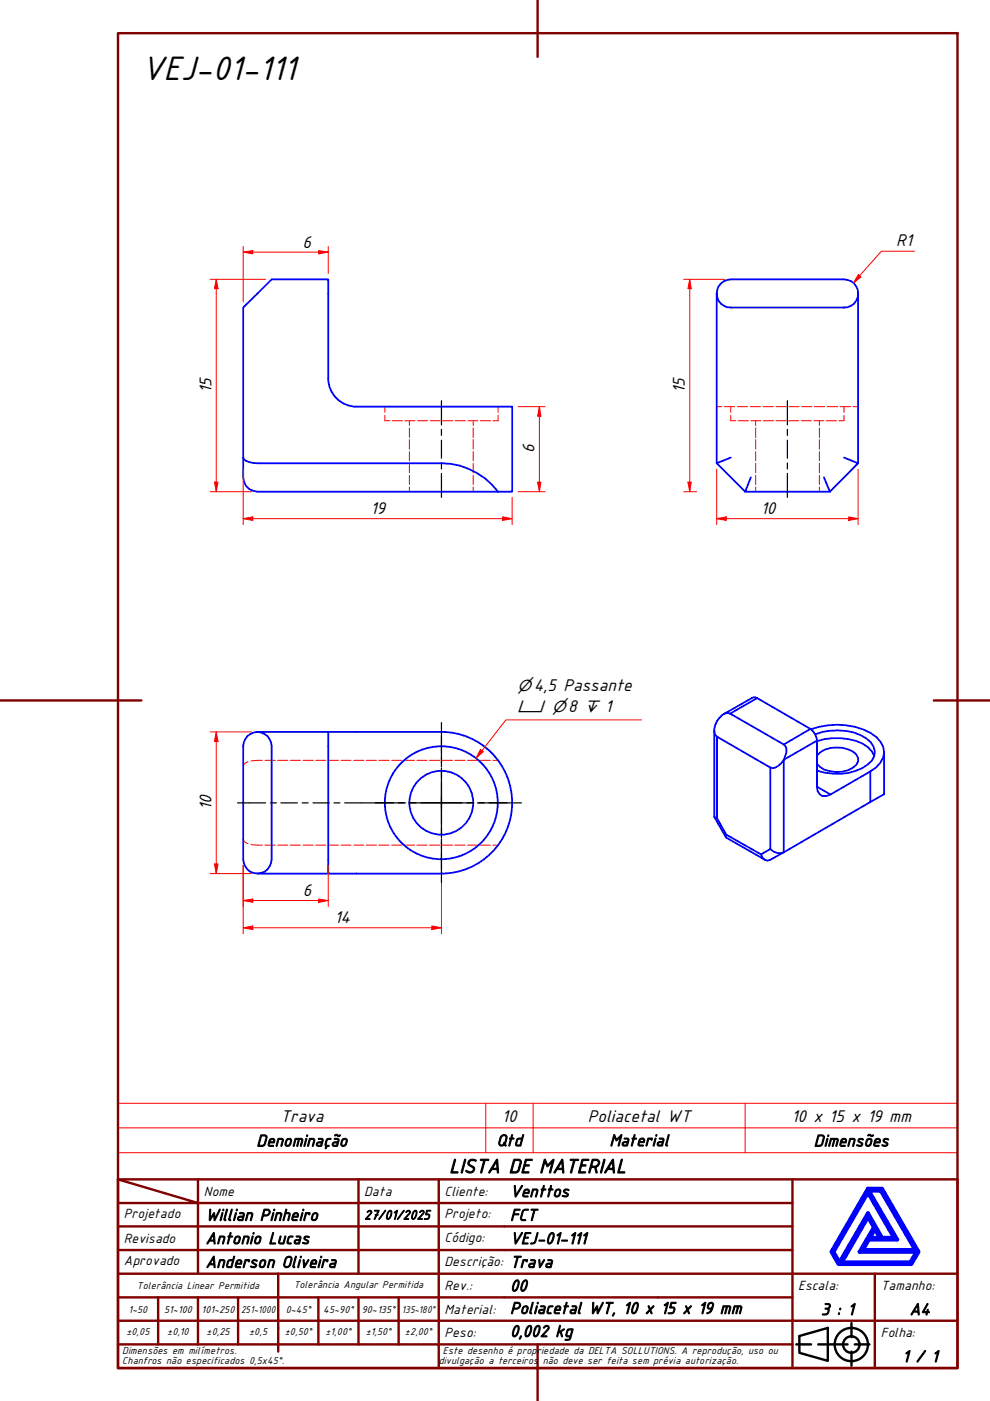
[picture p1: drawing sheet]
<svg xmlns="http://www.w3.org/2000/svg" width="210mm" height="297mm" viewBox="0 0 210 297" stroke-linecap="round" stroke-linejoin="round" font-family="sans-serif">
<!-- layer: Hidden (ABNT) -->
<g fill="none" stroke="#f00" stroke-width=".21">
<path d="M81.6 88.1v1.1h1.1M81.6 86.2v1.2M83.2 89.2h2.1M85.9 89.2h2.1M86.8 89.2v1M86.8 90.7v2.1M86.8 93.2v2M86.8 95.7v2M86.8 98.2v2.1M88.5 89.2h2.2M91.2 89.2h2.1M93.9 89.2h2.1"/>
<path d="M96.5 89.2h2.2M99.2 89.2h2.1M100.3 89.2v1M100.3 90.7v2.1M100.3 93.2v2M100.3 95.7v2M100.3 98.2v2.1M101.9 89.2h2.1M105.6 88.1v1.1h-1.1M105.6 86.2v1.2M152 86.2h1M153.6 86.2h2.2"/>
<path d="M154.9 88.1v1.1h1.1M154.9 86.2v1.2M156.3 86.2h2.2M156.5 89.2h2.2M159.1 86.2h2.1M159.2 89.2h2.2M160.2 89.2v1M160.2 90.7v2.1M160.2 93.2v2M160.2 95.7v2M160.2 98.2v2.1M161.8 86.2h2.2"/>
<path d="M161.9 89.2h2.1M164.5 89.2h2.2M164.5 86.2h2.2M167.2 89.2h2.2M167.3 86.2h2.1M169.9 89.2h2.1M170 86.2h2.1M172.5 89.2h2.2M172.7 86.2h2.2M173.7 89.2v1M173.7 90.7v2.1M173.7 93.2v2"/>
<path d="M173.7 95.7v2M173.7 98.2v2.1M175.2 89.2h2.2M175.4 86.2h2.2M178.1 86.2h2.2M178.9 88.1v1.1h-1M178.9 86.2v1.2M180.8 86.2h1.1M86.8 100.8v1.9M86.8 103.2v1.1M100.3 100.8v1.9M100.3 103.2v1.1"/>
<path d="M160.2 100.8v1.9M160.2 103.2v1.1M173.7 100.8v1.9M173.7 103.2v1.1M51.6 178l.2 .4 .8 .5M52.6 161.5l-.8 .5-.2 .4M53.2 179.1l2.4 .1M55.6 161.2l-2.4 .1M56.2 161.2h2.2M56.2 179.2h2.2M58.9 161.2h2.1M58.9 179.2h2.1"/>
<path d="M61.5 161.2h2.2M61.5 179.2h2.2M64.3 161.2h2.1M64.3 179.2h2.1M66.9 161.2h2.2M66.9 179.2h2.2M69.6 161.2h2.2M69.6 179.2h2.2M72.3 161.2h2.1M72.3 179.2h2.1M75 161.2h2.2M75 179.2h2.2"/>
<path d="M77.7 161.2h2.1M77.7 179.2h2.1M80.3 161.2h2.2M80.3 179.2h2.2M83.1 161.2h2.1M83.1 179.2h2.1M85.7 161.2h2.2M85.7 179.2h2.2M88.4 161.2h2.2M88.4 179.2h2.2M91.1 161.2h2.1M91.1 179.2h2.1"/>
<path d="M93.8 161.2h2.1M93.8 179.2h2.1M96.5 161.2h2.1M96.5 179.2h2.1M99.1 161.2h2.2M99.1 179.2h2.2M101.9 161.2h2M101.9 179.2h2M104.5 161.2h1.1M104.5 179.2h1.1"/>
</g>
<!-- layer: Visible (ABNT) -->
<g fill="none" stroke="#00f" stroke-width=".38">
<path d="M152 62.2a2.93 2.93 0 0 0 2.9 3h24a2.83 2.83 0 0 0 3-3M152 62.2v36l2.9-1.2M152 62.2a3 3 0 0 1 2.9-3h24a2.93 2.93 0 0 1 3 3M181.9 62.2v36M51.6 97l.2 .4a4.4 4.4 0 0 0 2.8 .8h39a15.3 15.3 0 0 1 12 6.1M51.6 97v4.2a3 3 0 0 0 3 3.1h51M69.6 80.2v-21h-12l-6 6v31.8M69.6 80.2a6 6 0 0 0 6 6h33v18.1h-3M152 98.2l6 6.1M178.9 97l3 1.2-5.9 6.1-1.3-3.1M159.2 101.2l-1.2 3.1h18M54.6 155.2a3 3 0 0 0-3 3v24a3 3 0 0 0 3 3"/>
<path d="M54.6 155.2a3 3 0 0 1 3 3v24a3 3 0 0 1-3 3M54.6 155.2h39M69.6 155.2v30M93.6 155.2a15 15 0 0 1 15 15 15 15 0 0 1-15 15M151.4 154.9v18.3l.6 .3M152 156.2v17.3M152 156.2l11.3 6.5M154.8 151.3a1.85 1.85 0 0 0-2.3 .9 3.7 3.7 0 0 0-.9 3.6l.4 .4M154.8 151.3l11.4 6.5M160.5 148l-.5-.2-.5 .1-6.1 3.5M160.5 148l-5.7 3.3M160.5 148l11.3 6.5"/>
<path d="M166.2 157.8a1.81 1.81 0 0 1 .3 2.5l-.3 .8M171.8 154.5a3.5 3.5 0 0 1 1.4 2.5M171.8 154.5l-5.6 3.3M172 154.6a15 15 0 0 1 13.8 1.7 3.9 3.9 0 0 1 0 6.4l-1.3 .9M172.8 155.7a12.6 12.6 0 0 1 10.9 .9 3.1 3.1 0 0 1 .3 5.5 11.4 11.4 0 0 1-9.2 1.7l-1.6-.4M173.2 157.1a13.5 13.5 0 0 1 9.7 .6l1.1 .7 .8 .9 .6 1M173.2 157l-7 4.1M173.2 157v9.8M187.5 159.4v9l-21.3 12.3M151.4 173.2l2.5 4.3M152 173.5l2 3.5M154 177v.6l8.2 4.7"/>
<path d="M154 177l7.4 4.2M163.3 162.7v17.3M166.2 161.1a3.5 3.5 0 0 1-2.4 1.8l-.5-.2M166.2 161.1v19.6M173.2 166.8a1.77 1.77 0 0 0 .9 1.8 1.77 1.77 0 0 0 2-.1M173.2 160.2a6.1 6.1 0 0 1 7.6-.9 1.88 1.88 0 0 1 1.2 1.8 1.88 1.88 0 0 1-1.2 1.7 6.6 6.6 0 0 1-6.9-.2l-.7-.6M173.2 166.8l2.9 1.7M184.5 163.6l-8.4 4.9M184.5 163.6v6.4M54.6 185.2h39M163.3 180a2.53 2.53 0 0 0 2.9 .7M163.3 180l-1.9 1.2"/>
<path d="M166.2 180.7l-2.9 1.6a1.4 1.4 0 0 1-1.9-1.1"/>
<circle cx="93.6" cy="170.2" r="6.8"/>
<circle cx="93.6" cy="170.2" r="12"/>
</g>
<path d="M25 239.1h178v-5.2h-178v10.5M103 233.9v10.5M113 233.9v10.5M158 233.9v10.5M203 239.1v5.3h-178M25 244.4v5.6h178v-5.6" fill="none" stroke="#f00" stroke-width=".21"/>
<!-- layer: Borda A3/A4 (ABNT) -->
<g fill="none" stroke="#800000" stroke-width=".51">
<path d="M25 7h178v283.1h-178zM114 0v12.1M0 148.5h30M198 148.5h12M25 250l17 5.1h-17M25 250h178v40.1h-178zM42 255.1h34v4.9h17M42 255.1v15M42 250v5.1M76 250v5.1h17v4.9M93 250v5.1h75M168 250v20.1h-143"/>
<path d="M25 260h51v10.1M25 275.1h17M33.5 275.1v9.9M50.5 275.1h-8.5v9.9M59 270.1v16.5M67.5 275.1v9.9h-42.5M76 275.1v9.9h8.5M84.5 275.1v9.9M93 275.1h-42.5v9.9M93 260v5h-68M93 275.1v9.9h75M93 260h75"/>
<path d="M93 275.1h75M168 265h-75v10.1M185.5 270.1v9.9h17.5M203 270.1h-35v9.9h17.5v10.1M25 280h143v10.1M67.5 285h8.5M84.5 285h8.5v5.1M114 285v12"/>
</g>
<path d="M184 258l1.3 2.2-3.1 5.2h12.1l-1.3 2.2h-14.5zM184 252.8l5.5 9.6h-2.5l-3-5.2-6 10.4-1.3-2.2zM184 252h3l7.8 13.4-1.6 2.6h-15.4l-1.5-2.6zM184.2 252.5h2.6l7.3 12.5h-11.2l1.3-2.2h6zM185.5 260.7l1.1 1.7h-2.1z" fill="none" stroke="#00f" stroke-width=".83"/>
<!-- layer: 0 -->
<path d="M177.8 268h15.4" fill="none" stroke="#000" stroke-width=".21"/>
<g fill="none" stroke="#000" stroke-width=".51">
<path d="M168.8 285h3.2M169.5 283.3l6-1.8v7l-6-1.7zM173.5 285h6.2M180.5 280.5v3M180.5 286.6v2.9M181.2 285h3.1"/>
<circle cx="180.5" cy="285.1" r="3.5"/>
<circle cx="180.5" cy="285.1" r="1.75"/>
</g>
<!-- layer: Linha de centro (ISO) -->
<path d="M93.6 84.9v5.2M93.6 91v1.3M93.6 93.3v3.8M93.6 98.2v1.2M166.9 84.9v5.2M166.9 91v1.3M166.9 93.3v3.8M166.9 98.2v1.2M93.6 100.4v5.1M166.9 100.4v5.1" fill="none" stroke="#000" stroke-width=".25"/>
<!-- layer: Marca de centro (ISO) -->
<path d="M93.6 156.2v6.4M79.6 170.2h6.4M86.9 170.2h1.3M89.2 170.2h8.8M93.6 163.6v1.2M93.6 165.8v8.8M93.6 175.6v1.2M93.6 177.8v6.4M98.9 170.2h1.3M101.2 170.2h6.4" fill="none" stroke="#000" stroke-width=".25"/>
<path d="M114.4 102.2v2.1" fill="none" stroke="#f00" stroke-width=".21"/>
<path d="M114 102.2h.7l-.3 2.1z" fill="#f00"/>
<path d="M114.4 86.2v2.1M114 102.2h.7l-.3 2.1z" fill="none" stroke="#f00" stroke-width=".21"/>
<path d="M114.4 86.2l.3 2.1h-.7z" fill="#f00"/>
<path d="M109.9 86.2h5.7M114.4 86.2l.3 2.1h-.7zM114.4 88.3v13.9M45.8 102.2v2.1M109.9 104.3h5.7" fill="none" stroke="#f00" stroke-width=".21"/>
<path d="M45.5 102.2h.7l-.4 2.1z" fill="#f00"/>
<path d="M45.8 59.2v2M45.5 102.2h.7l-.4 2.1z" fill="none" stroke="#f00" stroke-width=".21"/>
<path d="M45.8 59.2l.4 2h-.7z" fill="#f00"/>
<path d="M44.6 59.2h11.7M45.8 59.2l.4 2h-.7zM45.8 61.2v41M44.6 104.3h8.7M180 110h1.9" fill="none" stroke="#f00" stroke-width=".21"/>
<path d="M180 109.6l1.9 .4-1.9 .3z" fill="#f00"/>
<path d="M152 110h2M180 109.6l1.9 .4-1.9 .3z" fill="none" stroke="#f00" stroke-width=".21"/>
<path d="M152 110l2-.4v.7z" fill="#f00"/>
<path d="M152 99.5v11.7M181.9 99.5v11.7M51.6 110h2M152 110l2-.4v.7zM154 110h26" fill="none" stroke="#f00" stroke-width=".21"/>
<path d="M51.6 110l2-.4v.7z" fill="#f00"/>
<path d="M51.6 110l2-.4v.7zM106.6 110h2" fill="none" stroke="#f00" stroke-width=".21"/>
<path d="M106.6 109.6l2 .4-2 .3z" fill="#f00"/>
<path d="M51.6 53.5h2M51.6 99.5v11.7M53.6 110h53M106.6 109.6l2 .4-2 .3zM108.6 105.5v5.7" fill="none" stroke="#f00" stroke-width=".21"/>
<path d="M51.6 53.5l2-.4v.7z" fill="#f00"/>
<path d="M51.6 53.5l2-.4v.7zM67.6 53.5h2" fill="none" stroke="#f00" stroke-width=".21"/>
<path d="M67.6 53.1l2 .4-2 .3z" fill="#f00"/>
<path d="M51.6 52.2v11.8M53.6 53.5h14M67.6 53.1l2 .4-2 .3zM69.6 52.2v5.8" fill="none" stroke="#f00" stroke-width=".21"/>
<path d="M102.2 159.2l-1.2 1.5" fill="none" stroke="#f00" stroke-width=".21"/>
<path d="M101.9 158.9l.6 .5-1.5 1.3z" fill="#f00"/>
<path d="M101.9 158.9l.6 .5-1.5 1.3zM136 152.6h-28.7l-5.1 6.6" fill="none" stroke="#f00" stroke-width=".21"/>
<!-- layer: Marca de centro (ISO) -->
<path d="M93.6 153.2v6.4M93.6 162.9v7.3v-1.2M93.6 171.4v-1.2v7.4M93.6 160.6v1.2M93.6 178.6v1.2M93.6 180.8v6.4" fill="none" stroke="#000" stroke-width=".25"/>
<!-- layer: Linha de centro (ISO) -->
<path d="M50.4 170.2h5.9M57.3 170.2h1.3M59.6 170.2h3.5M64.1 170.2h1.2M66.4 170.2h3.4M70.8 170.2h1.3M73.1 170.2h10.3M84.5 170.2h1.2M86.7 170.2h13.8M101.5 170.2h1.2M103.7 170.2h6.9" fill="none" stroke="#000" stroke-width=".25"/>
<path d="M45.8 183.2v2" fill="none" stroke="#f00" stroke-width=".21"/>
<path d="M45.5 183.2h.7l-.4 2z" fill="#f00"/>
<path d="M45.8 155.2v2M45.5 183.2h.7l-.4 2z" fill="none" stroke="#f00" stroke-width=".21"/>
<path d="M45.8 155.2l.4 2h-.7z" fill="#f00"/>
<path d="M146.2 102.2v2.1M44.6 155.2h8.7M45.8 155.2l.4 2h-.7zM45.8 157.2v26M44.6 185.2h8.7" fill="none" stroke="#f00" stroke-width=".21"/>
<path d="M145.9 102.2h.7l-.4 2.1z" fill="#f00"/>
<path d="M146.2 59.2v2M145.9 102.2h.7l-.4 2.1z" fill="none" stroke="#f00" stroke-width=".21"/>
<path d="M146.2 59.2l.4 2h-.7z" fill="#f00"/>
<path d="M145 59.2h8.7M146.2 59.2l.4 2h-.7zM182.2 58.5l-1.2 1.5M146.2 61.2v41M145 104.3h2.7" fill="none" stroke="#f00" stroke-width=".21"/>
<path d="M182 58.2l.6 .5-1.6 1.3z" fill="#f00"/>
<path d="M182 58.2l.6 .5-1.6 1.3zM193.9 53.3h-7l-4.7 5.2M51.6 190.9h2" fill="none" stroke="#f00" stroke-width=".21"/>
<path d="M51.6 190.9l2-.3v.7z" fill="#f00"/>
<path d="M51.6 190.9l2-.3v.7zM67.6 190.9h2" fill="none" stroke="#f00" stroke-width=".21"/>
<path d="M67.6 190.6l2 .3-2 .4z" fill="#f00"/>
<path d="M51.6 183.4v8.8M51.6 196.7h2M53.6 190.9h14M67.6 190.6l2 .3-2 .4zM69.6 183.4v8.8" fill="none" stroke="#f00" stroke-width=".21"/>
<path d="M51.6 196.7l2-.4v.8z" fill="#f00"/>
<path d="M51.6 196.7l2-.4v.8zM91.6 196.7h2" fill="none" stroke="#f00" stroke-width=".21"/>
<path d="M91.6 196.3l2 .4-2 .4z" fill="#f00"/>
<path d="M51.6 183.4v14.6M53.6 196.7h38M91.6 196.3l2 .4-2 .4zM93.6 187.2v10.8" fill="none" stroke="#f00" stroke-width=".21"/>
<text font-size="7.7" x="30" y="17.1">VEJ-01-111</text>
<text font-size="4.6" x="95.2" y="248.7">LISTA DE MATERIAL</text>
<g font-size="3.9">
<text x="64.1" y="52.5">6</text>
<text x="190" y="52.2">R1</text>
<text x="44.8" y="83.3" transform="rotate(-90 44.8 83.3)">15</text>
<text x="145.2" y="83.3" transform="rotate(-90 145.2 83.3)">15</text>
<text x="113.3" y="96.1" transform="rotate(-90 113.3 96.1)">6</text>
<text x="78.5" y="109">19</text>
<text x="161.3" y="109">10</text>
<text x="44.8" y="171.8" transform="rotate(-90 44.8 171.8)">10</text>
<text x="64.2" y="190">6</text>
<text x="70.9" y="195.7">14</text>
<text x="59.5" y="237.8">Trava</text>
<text x="106.4" y="237.8">10</text>
<text x="124.7" y="237.8">Poliacetal WT</text>
<text x="167.8" y="237.8">10 x 15 x 19 mm</text>
</g>
<g font-size="3.8">
<text x="54.4" y="243.1">Denominação</text>
<text x="105.3" y="243">Qtd</text>
<text x="129.2" y="243">Material</text>
<text x="172.5" y="243.1">Dimensões</text>
<text x="108.1" y="253.8">Venttos</text>
<text x="43.6" y="258.8">Willian Pinheiro</text>
<text x="43.6" y="263.8">Antonio Lucas</text>
<text x="108.1" y="263.8">VEJ-01-111</text>
<text x="108.1" y="258.8">FCT</text>
<text x="43.6" y="268.8">Anderson Oliveira</text>
<text x="108.1" y="268.8">Trava</text>
<text x="108.1" y="273.8">00</text>
<text x="108.1" y="278.6">Poliacetal WT, 10 x 15 x 19 mm</text>
<text x="174.1" y="278.8">3 : 1</text>
<text x="192.8" y="278.8">A4</text>
<text x="108.1" y="283.4">0,002 kg</text>
<text x="191.3" y="288.8">1 / 1</text>
</g>
<g font-size="3.4">
<text x="109.7" y="146.6">⌀4,5 Passante</text>
<text x="109.7" y="151">⌴ ⌀8 ↧ 1</text>
</g>
<g font-size="3">
<text x="43.2" y="253.5">Nome</text>
<text x="77.2" y="253.5">Data</text>
<text x="94.2" y="253.5">Cliente:</text>
<text x="26.2" y="263.5">Revisado</text>
<text x="26.2" y="258.2">Projetado</text>
<text x="77.2" y="258.6">27/01/2025</text>
<text x="94.2" y="263.3">Código:</text>
<text x="94.2" y="258.2">Projeto:</text>
<text x="26.2" y="268.2">Aprovado</text>
<text x="94.2" y="268.4">Descrição:</text>
<text x="94.2" y="273.5">Rev.:</text>
<text x="169.2" y="273.5">Escala:</text>
<text x="186.8" y="273.5">Tamanho:</text>
<text x="94.2" y="278.6">Material:</text>
<text x="94.2" y="283.5">Peso:</text>
<text x="186.8" y="283.5">Folha:</text>
</g>
<g font-size="2.3">
<text x="29" y="273.4">Tolerância Linear Permitida</text>
<text x="62.3" y="273.2">Tolerância Angular Permitida</text>
<text x="27.2" y="278.3">1~50</text>
<text x="34.8" y="278.3">51~100</text>
<text x="42.7" y="278.3">101~250</text>
<text x="51.1" y="278.3">251~1000</text>
<text x="60.6" y="278.3">0~45°</text>
<text x="68.5" y="278.3">45~90°</text>
<text x="76.7" y="278.3">90~135°</text>
<text x="85.2" y="278.3">135~180°</text>
<text x="25.9" y="287.1">Dimensões em milímetros.</text>
<text x="26.8" y="283.1">±0,05</text>
<text x="35.4" y="283.1">±0,10</text>
<text x="43.8" y="283.1">±0,25</text>
<text x="52.8" y="283.1">±0,5</text>
<text x="60.4" y="283.1">±0,50°</text>
<text x="69" y="283.1">±1,00°</text>
<text x="77.5" y="283.1">±1,50°</text>
<text x="85.9" y="283.1">±2,00°</text>
<text x="93.9" y="287.1">Este desenho é propriedade da DELTA SOLLUTIONS. A reprodução, uso ou</text>
<text x="25.9" y="289.2">Chanfros não especificados 0,5x45°.</text>
<text x="93" y="289.2">divulgação a terceiros</text>
<text x="115.1" y="289.2">não deve ser feita sem prévia autorização.</text>
</g>
</svg>
